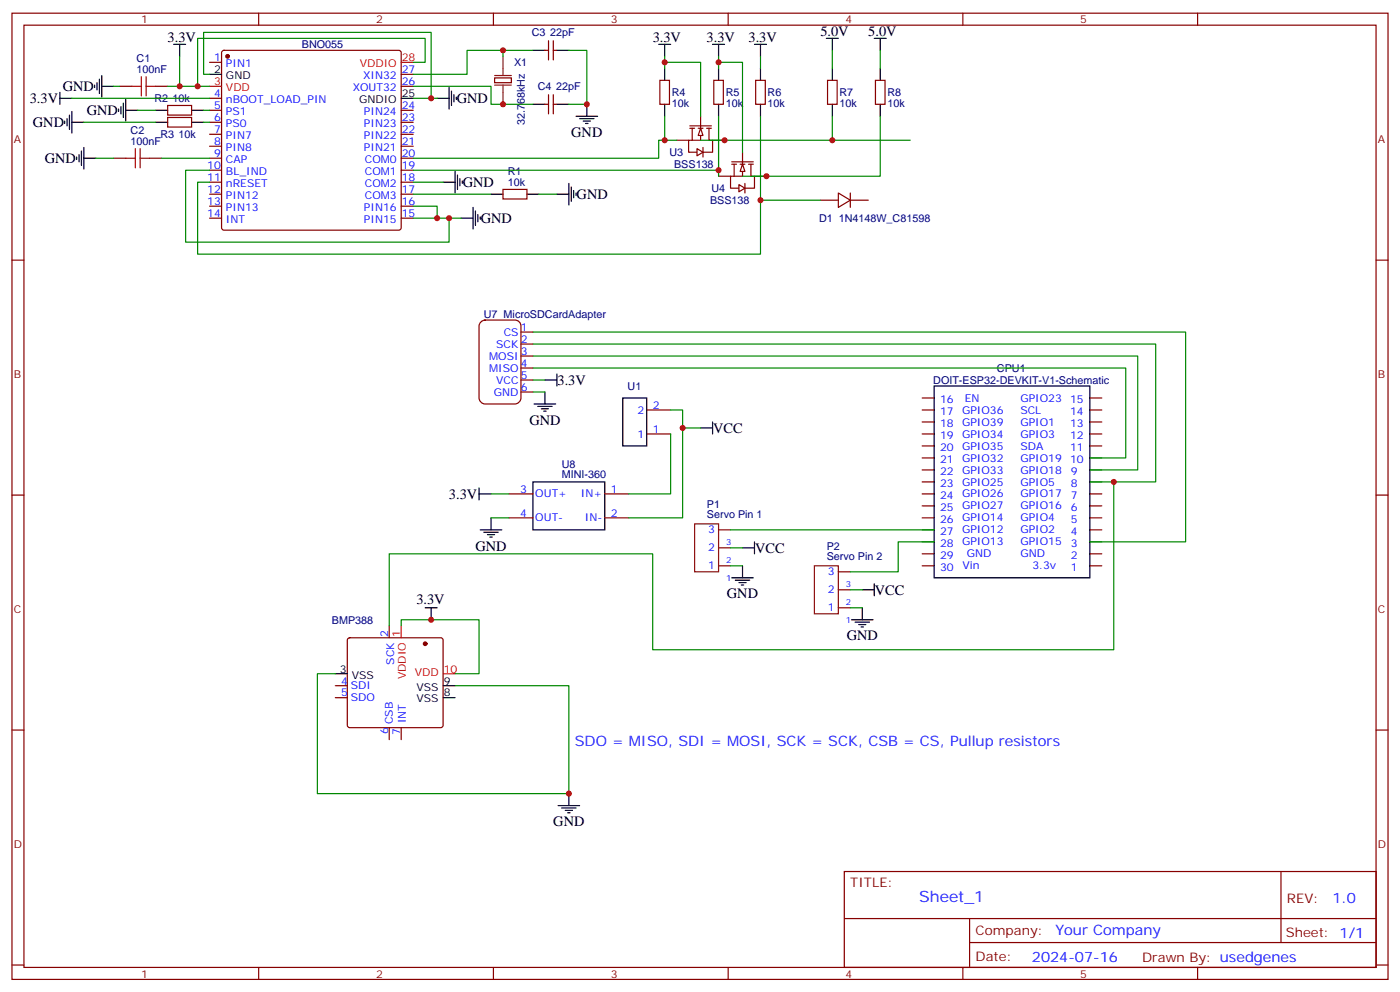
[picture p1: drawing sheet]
<svg xmlns="http://www.w3.org/2000/svg" width="412mm" height="292mm" viewBox="0 0 412 292" stroke-linecap="round" stroke-linejoin="round" font-family="sans-serif">
<g fill="none" stroke="#870000" stroke-width=".35">
<path d="M3.5 3.9h405.4v284.3h-405.4zM7.1 7.4h398.2v277.3h-398.2zM61.7 18.3h3.6M65.5 15l.5-.2h51.5l.5 .2 .2 .5v51.5l-.3 .5-.4 .2h-51.5l-.5-.2-.2-.5v-51.5zM76.2 3.9v3.5M145.3 3.9v3.5M160.5 14.8h1.1M161.6 12v5.6M163 12v5.6M163 14.8h1M214.5 3.9v3.5M283.6 3.9v3.5"/>
<path d="M352.8 3.9v3.5M35.3 25.4h3.5M45.9 25.4h3.5M49.4 31h7v2.9h-7zM49.4 34.6h7v2.8h-7zM61.7 28.9h3.6M61.7 32.5h3.6M61.7 36h3.6M61.7 39.5h3.6M118.2 32.5h3.5M118.2 36h3.5M118.2 39.5h3.5"/>
<path d="M118.2 25.4h3.5M118.2 21.9h3.5M145.7 22.9h4.9v1.4h-4.9zM160.5 30.7h1.1M161.6 27.9v5.6M163 27.9v5.6M163 30.7h1M194.4 23.6h2.8v7.1h-2.8zM203.2 37.7h1.4M203.2 37h6.3M203.9 37.7v3.6M205.7 37.7h1.4"/>
<path d="M206.4 34.2v7.1h-3.6v3.5h2.5M208.1 37.7h1.4M208.8 37.7v3.6h1.1v3.5h-2.8M210.3 23.6h2.8v7.1h-2.8zM222.6 23.6h2.8v7.1h-2.8zM243.8 23.6h2.8v7.1h-2.8zM257.9 23.6h2.8v7.1h-2.8zM33.5 46.6h3.5M44.1 46.6h3.5M61.7 43h3.6M61.7 46.6h3.6M61.7 50.1h3.6"/>
<path d="M61.7 53.6h3.6M61.7 57.2h3.6M118.2 43h3.5M118.2 46.6h3.5M118.2 50.1h3.5M118.2 53.6h3.5M118.2 57.2h3.5M148.2 55.7h7v2.9h-7zM199.3 41.3h3.5M207.1 43.4v2.8M209.9 41.3h3.5M241.7 58.9h5.2"/>
<path d="M246.9 56.8l3.6 2.1-3.6 2.1zM250.5 56.8v4.2M250.5 58.9h5.3M3.5 76.6h3.6M61.7 60.7h3.6M61.7 64.2h3.6M118.2 60.7h3.5M118.2 64.2h3.5M405.3 76.6h3.6M3.5 145.7h3.6M405.3 145.7h3.6M3.5 214.8h3.6"/>
<path d="M405.3 214.8h3.6M248.7 256.5h156.6v28.2h-156.6zM377.3 256.5v20.9M248.7 270.3h156.5M285.6 277.4h119.6M285.6 270.3v14.1M3.5 284h3.6M76.2 284.7v3.5M145.3 284.7v3.5M214.5 284.7v3.5M283.6 284.7v3.5M352.8 284.7v3.5"/>
<path d="M405.3 284h3.6"/>
</g>
<circle cx="67" cy="16.6" r=".53" fill="#870000" stroke="#870000" stroke-width=".35"/>
<g fill="none" stroke="#000" stroke-width=".35">
<path d="M51.2 13.1h3.5M52.9 13.1v3.5M157 14.8h3.5M164 14.8h3.6M194 13.1h3.6M195.8 13.1v3.5M209.9 13.1h3.5M211.7 13.1v3.5M222.2 13.1h3.6M224 13.1v3.5M243.4 11.3h3.5M245.2 11.3v3.5"/>
<path d="M257.5 11.3h3.6M259.3 11.3v3.5M17.6 28.9h3.6M17.6 27.2v3.5M19 35.6v.7M19.8 34.9v2.1M20.5 33.9v4.2M21.2 36h3.5M21.2 32.8v6.4M27.9 25v.8M28.6 24.3v2.2M29.3 23.3v4.2"/>
<path d="M30 25.4h3.5M30 22.2v6.4M34.9 32.1v.7M35.6 31.4v2.1M36.3 30.3v4.3M37 32.5h3.6M37 29.3v6.3M45.9 32.5h3.5M45.9 36h3.5M56.4 32.5h3.6M56.4 36h3.6M61.7 21.9h3.6"/>
<path d="M118.2 28.9h3.5M128.8 28.9h3.5M132.3 25.8v6.3M133 26.8v4.2M133.7 27.9v2.1M134.4 28.6v.7M157 30.7h3.5M164 30.7h3.6M169.7 34.2h6.3M170.7 34.9h4.3M171.8 35.6h2.1M172.5 36.3h.7"/>
<path d="M172.9 30.7v3.5M195.8 20.1v3.5M195.8 30.7v3.5M211.7 20.1v3.5M211.7 30.7v3.5M224 20.1v3.5M224 30.7v3.5M245.2 20.1v3.5M245.2 30.7v3.5M259.3 20.1v3.5M259.3 30.7v3.5M22.6 46.2v.7"/>
<path d="M23.3 45.5v2.1M24 44.4v4.3M24.7 46.6h3.5M24.7 43.4v6.3M130.5 53.6h3.6M134.1 50.4v6.4M134.8 51.5v4.2M135.5 52.6v2.1M136.2 53.3v.7M144.6 57.2h3.6M155.2 57.2h3.5M164 57.2h3.6"/>
<path d="M167.6 54v6.3M168.3 55v4.3M169 56.1v2.1M169.7 56.8v.7M135.8 64.2h3.5M139.3 61v6.4M140.1 62.1v4.2M140.8 63.1v2.2M141.5 63.9v.7"/>
</g>
<path d="M118.2 18.3h3.5M61.7 25.4h3.6" fill="none" stroke="#f00" stroke-width=".35"/>
<path d="M38.8 25.4h2.8M41.6 22.6v5.6M43 25.4h2.9M43 22.6v5.6M37 46.6h2.9M39.9 43.7v5.7M41.3 46.6h2.8M41.3 43.7v5.7" fill="none" stroke="#a10000" stroke-width=".35"/>
<g fill="none" stroke="#008700" stroke-width=".35">
<path d="M52.9 16.6v8.8M121.7 18.3h3.5v-7h-67v14.1M148.2 14.8v1.8M157 14.8h-19.4v7.1h-15.9M167.6 14.8h5.3v15.9h-5.3M21.2 28.9h40.5M24.7 36h21.2M33.5 25.4h1.8M40.6 32.5h5.3M49.4 25.4h12.3M60 32.5h1.7M60 36h1.7"/>
<path d="M61.7 21.9h-1.7v-12.4h67v19.4M121.7 25.4h22.9v5.3h12.4M121.7 28.9h7.1M28.2 46.6h5.3M47.6 46.6h14.1M61.7 50.1h-7v21.2h77.6v-7.1M121.7 53.6h8.8M121.7 57.2h22.9M158.7 57.2h5.3M121.7 60.7h7.1v3.5M121.7 64.2h14.1"/>
</g>
<path d="M148.2 16.6v5.6M145.7 22.2h4.9M145.7 25h4.9M148.2 25v5.7" fill="none" stroke="#8c2424" stroke-width=".35"/>
<g fill="#fff" stroke="#870000" stroke-width=".35">
<path d="M205.3 43.7l1.8 1.1-1.8 1.1z"/>
<path d="M206.4 37.7l.7 2.2h-1.4z"/>
</g>
<path d="M211.7 51.9h3.5M215.5 48.3h1.5M215.5 47.6h6.4M216.3 48.3v3.6M218 48.3h1.4M218.7 44.8v7.1h-3.5v3.5h2.5M219.4 54v2.8M220.5 48.3h1.4M221.2 48.3v3.6h1v3.5h-2.8M222.2 51.9h3.6" fill="none" stroke="#870000" stroke-width=".35"/>
<g fill="#fff" stroke="#870000" stroke-width=".35">
<path d="M217.7 54.3l1.7 1.1-1.7 1z"/>
<path d="M218.7 48.3l.7 2.1h-1.4z"/>
</g>
<g fill="none" stroke="#008700" stroke-width=".35">
<path d="M195.8 18.3h10.6v15.9M195.8 16.6v3.5M211.7 18.3h7v26.5M211.7 16.6v3.5M224 16.6v3.5M245.2 14.8v5.3M259.3 14.8v5.3M195.8 34.2v7.1M211.7 34.2v15.9h-90M224 34.2v40.6h-165.8v-21.2h3.5M245.2 34.2v7.1M259.3 34.2v17.7h-40.6"/>
<path d="M199.3 41.3h-5.3v5.3h-72.3M206.4 41.3h61.7M211.7 50.1v1.8M224 58.9h17.7M157 97.7h192.2v61.8h-28.2M157 101.2h183.4v40.6h-19.4M157 104.8h178.1v33.5h-14.1M157 108.3h174.6v26.5h-10.6M157 115.4h3.5M157 111.8h3.5M197.6 120.6h3.5v31.8h-15.9M197.6 127.7v17.6h-12.4"/>
<path d="M201.1 125.9h5.3M144.6 145.3h5.3M144.6 152.4h5.3M215.2 155.9h60M275.2 159.5h-10.6v8.8h-14.1M328.1 141.8v49.4h-135.8v-28.2h-77.6v21.1M215.2 161.2h3.5M215.2 166.5h3.5M250.5 173.6h3.5M250.5 178.9h3.5M98.8 198.3h-5.3v35.2h74.1v-31.7h-33.5M118.2 184.1v-1.7h22.9v15.9h-7"/>
</g>
<g fill="none" stroke="#870000" stroke-width=".35">
<path d="M141.7 94.7l1.2-.5h8.8a1.76 1.76 0 0 1 1.8 1.8v21.1a1.89 1.89 0 0 1-1.8 1.8h-8.8a1.89 1.89 0 0 1-1.8-1.8v-21.1zM153.5 97.7h3.5M153.5 101.2h3.5M153.5 104.8h3.5M153.5 108.3h3.5M153.5 111.8h3.5M153.5 115.4h3.5M271.6 117.1h3.6M321 117.1h3.6M190.5 120.6h7.1M190.5 127.7h7.1M271.6 120.6h3.6"/>
<path d="M271.6 124.2h3.6M271.6 127.7h3.6M271.6 131.2h3.6M271.6 134.8h3.6M271.6 138.3h3.6M321 120.6h3.6M321 124.2h3.6M321 127.7h3.6M321 131.2h3.6M321 134.8h3.6M321 138.3h3.6M149.9 145.3h7.1"/>
<path d="M149.9 152.4h7.1M178.2 145.3h7M178.2 152.4h7M211.7 155.9h3.5M271.6 141.8h3.6M271.6 145.3h3.6M271.6 148.9h3.6M271.6 152.4h3.6M271.6 155.9h3.6M271.6 159.5h3.6M321 141.8h3.6M321 145.3h3.6"/>
<path d="M321 148.9h3.6M321 152.4h3.6M321 155.9h3.6M321 159.5h3.6M211.7 166.5h3.5M211.7 161.2h3.5M246.9 178.9h3.6M246.9 173.6h3.6M246.9 168.3h3.6M271.6 163h3.6M271.6 166.5h3.6M321 163h3.6"/>
<path d="M321 166.5h3.6M102.5 187.9l.5-.2h26.8l.5 .2 .2 .5v25l-.2 .5-.5 .2h-26.8l-.5-.2-.2-.5v-25zM114.7 184.1v3.6M98.8 201.8h3.5M98.8 205.3h3.5M114.7 214.1v3.6M118.2 214.1v3.6"/>
</g>
<circle cx="125.2" cy="189.4" r=".53" fill="#870000" stroke="#870000" stroke-width=".35"/>
<path d="M118.2 184.1v3.6M130.5 198.3h3.6" fill="none" stroke="#f00" stroke-width=".35"/>
<g fill="none" stroke="#000" stroke-width=".35">
<path d="M157.3 118.9h6.4M158.4 119.6h4.2M160.5 115.4v3.5M160.5 111.8h3.5M164 110.1v3.5M183.4 117.1h7.1v14.1h-7.1zM275.2 113.6h45.8v56.4h-45.8zM159.5 120.3h2.1M160.2 121h.7M206.4 125.9h3.5M209.9 124.2v3.5M141.1 145.3h3.5"/>
<path d="M141.1 143.6v3.5M141.5 155.9h6.3M142.5 156.6h4.3M143.6 157.3h2.1M144.3 158h.7M144.6 152.4v3.5M157 141.8h21.2v14.1h-21.2zM222.2 159.5v3.5M125.2 178.9h3.6M127 178.9v3.5M215.5 170h6.4M216.6 170.7h4.2"/>
<path d="M217.7 171.4h2.1M218.4 172.2h.7M218.7 166.5v3.5M218.7 161.2h3.5M254 178.9v3.5M254 173.6h3.5M257.5 171.8v3.5M98.8 198.3h3.5M250.8 182.4h6.4M251.9 183.1h4.2M252.9 183.8h2.2M253.6 184.5h.8"/>
<path d="M130.5 205.3h3.6M130.5 201.8h3.6M164.4 237.1h6.3M165.5 237.8h4.2M166.5 238.5h2.1M167.2 239.2h.7M167.6 233.5v3.6"/>
</g>
<path d="M204.6 154.2h7.1v14.1h-7.1zM239.9 166.5h7v14.1h-7z" fill="none" stroke="#630" stroke-width=".35"/>
<g fill="#c00">
<circle cx="52.9" cy="25.4" r=".88"/>
<circle cx="58.2" cy="25.4" r=".88"/>
<circle cx="128.8" cy="64.2" r=".88"/>
<circle cx="132.3" cy="64.2" r=".88"/>
<circle cx="127" cy="28.9" r=".88"/>
<circle cx="148.2" cy="30.7" r=".88"/>
<circle cx="148.2" cy="14.8" r=".88"/>
<circle cx="172.9" cy="30.7" r=".88"/>
<circle cx="195.8" cy="41.3" r=".88"/>
<circle cx="245.2" cy="41.3" r=".88"/>
<circle cx="195.8" cy="18.3" r=".88"/>
<circle cx="211.7" cy="18.3" r=".88"/>
<circle cx="225.8" cy="51.9" r=".88"/>
<circle cx="213.4" cy="41.3" r=".88"/>
<circle cx="211.7" cy="50.1" r=".88"/>
<circle cx="224" cy="58.9" r=".88"/>
<circle cx="201.1" cy="125.9" r=".88"/>
<circle cx="328.1" cy="141.8" r=".88"/>
<circle cx="167.6" cy="233.5" r=".88"/>
<circle cx="127" cy="182.4" r=".88"/>
</g>
<text font-size="4.6" fill="#00f" x="270.8" y="265.5">Sheet_1</text>
<g font-size="4.2">
<text x="241.7" y="10.6">5.0V</text>
<text x="255.8" y="10.6">5.0V</text>
<text x="49.4" y="12.3">3.3V</text>
<text x="192.3" y="12.3">3.3V</text>
<text x="208.1" y="12.3">3.3V</text>
<text x="220.5" y="12.3">3.3V</text>
<text x="18.5" y="26.9">GND</text>
<text x="8.8" y="30.4">3.3V</text>
<text x="25.6" y="33.9">GND</text>
<text x="134.6" y="30.4">GND</text>
<text x="9.7" y="37.4">GND</text>
<text x="168.3" y="40.3">GND</text>
<text x="13.2" y="48">GND</text>
<text x="136.3" y="55.1">GND</text>
<text x="169.9" y="58.6">GND</text>
<text x="141.6" y="65.6">GND</text>
<text x="164.2" y="113.3">3.3V</text>
<text x="155.9" y="125">GND</text>
<text x="210.1" y="127.4">VCC</text>
<text x="132.2" y="146.8">3.3V</text>
<text x="140.1" y="162">GND</text>
<text x="222.4" y="162.7">VCC</text>
<text x="122.6" y="177.8">3.3V</text>
<text x="214.1" y="176.1">GND</text>
<text x="257.7" y="175">VCC</text>
<text x="249.4" y="188.5">GND</text>
<text x="163" y="243.2">GND</text>
</g>
<g font-size="4.2" fill="#00f">
<text x="169.3" y="219.4">SDO = MISO, SDI = MOSI, SCK = SCK, CSB = CS, Pullup resistors</text>
<text x="392.5" y="265.7">1.0</text>
<text x="310.9" y="275.3">Your Company</text>
<text x="304" y="283.1">2024-07-16</text>
</g>
<g font-size="3.9" fill="#800">
<text x="250.5" y="261.1">TITLE:</text>
<text x="379.1" y="265.7">REV:</text>
<text x="287.4" y="275.3">Company:</text>
<text x="378.7" y="275.9">Sheet: 1/1</text>
<text x="287.4" y="282.9">Date:</text>
<text x="336.4" y="283">Drawn By: usedgenes</text>
</g>
<g font-size="3.2" fill="#800">
<text x="41.6" y="6.9">1</text>
<text x="110.8" y="6.9">2</text>
<text x="179.9" y="6.9">3</text>
<text x="249.1" y="6.9">4</text>
<text x="318.2" y="6.9">5</text>
<text x="4.1" y="42">A</text>
<text x="405.9" y="42">A</text>
<text x="4.1" y="111.1">B</text>
<text x="405.9" y="111.1">B</text>
<text x="4.1" y="180.3">C</text>
<text x="405.9" y="180.3">C</text>
<text x="4.1" y="249.4">D</text>
<text x="405.9" y="249.4">D</text>
<text x="41.6" y="287.7">1</text>
<text x="110.8" y="287.7">2</text>
<text x="179.9" y="287.7">3</text>
<text x="249.1" y="287.7">4</text>
<text x="318.2" y="287.7">5</text>
</g>
<g font-size="3.2" fill="#000080">
<text x="156.6" y="10.7">C3</text>
<text x="162.1" y="10.7">22pF</text>
<text x="88.9" y="14.2">BNO055</text>
<text x="40.2" y="21.5">100nF</text>
<text x="40.2" y="18.3">C1</text>
<text x="151.4" y="19.5">X1</text>
<text x="50.8" y="30">10k</text>
<text x="158.4" y="26.5">C4</text>
<text x="163.8" y="26.5">22pF</text>
<text x="197.9" y="28.3">R4</text>
<text x="213.8" y="28.3">R5</text>
<text x="226.1" y="28.3">R6</text>
<text x="247.3" y="28.3">R7</text>
<text x="261.4" y="28.3">R8</text>
<text x="45.5" y="30.1">R2</text>
<text x="197.9" y="31.5">10k</text>
<text x="213.8" y="31.5">10k</text>
<text x="226.1" y="31.5">10k</text>
<text x="247.3" y="31.5">10k</text>
<text x="261.4" y="31.5">10k</text>
<text x="38.5" y="39.5">C2</text>
<text x="47.3" y="40.6">R3</text>
<text x="52.6" y="40.6">10k</text>
<text x="154.6" y="36.8" transform="rotate(-90 154.6 36.8)">32.768kHz</text>
<text x="38.5" y="42.7">100nF</text>
<text x="197.2" y="45.9">U3</text>
<text x="149.6" y="51.5">R1</text>
<text x="198.6" y="49.5">BSS138</text>
<text x="149.6" y="54.7">10k</text>
<text x="209.6" y="56.5">U4</text>
<text x="209.2" y="60.1">BSS138</text>
<text x="241.3" y="65.4">D1</text>
<text x="247.1" y="65.4">1N4148W_C81598</text>
<text x="142.5" y="93.6">U7 MicroSDCardAdapter</text>
<text x="274.9" y="113">DOIT-ESP32-DEVKIT-V1-Schematic</text>
<text x="293.7" y="109.4">CPU1</text>
<text x="184.9" y="114.7">U1</text>
<text x="165.5" y="137.6">U8</text>
<text x="165.5" y="140.8">MINI-360</text>
<text x="208.2" y="149.4">P1</text>
<text x="208.2" y="152.6">Servo Pin 1</text>
<text x="243.5" y="161.7">P2</text>
<text x="243.5" y="164.9">Servo Pin 2</text>
<text x="97.8" y="183.5">BMP388</text>
</g>
<g font-size="3.2" fill="#00f">
<text x="63.1" y="18">1</text>
<text x="66.6" y="19.8">PIN1</text>
<text x="107" y="23.3">XIN32</text>
<text x="118.4" y="21.5">27</text>
<text x="63.1" y="28.6">4</text>
<text x="103.9" y="26.8">XOUT32</text>
<text x="118.4" y="25">26</text>
<text x="63.1" y="32.1">5</text>
<text x="63.1" y="35.6">6</text>
<text x="66.6" y="30.3">nBOOT_LOAD_PIN</text>
<text x="66.6" y="33.9">PS1</text>
<text x="107.2" y="33.9">PIN24</text>
<text x="118.4" y="35.6">23</text>
<text x="118.4" y="32.1">24</text>
<text x="63.1" y="39.2">7</text>
<text x="66.6" y="37.4">PS0</text>
<text x="66.6" y="40.9">PIN7</text>
<text x="107.2" y="40.9">PIN22</text>
<text x="107.2" y="37.4">PIN23</text>
<text x="118.4" y="39.2">22</text>
<text x="63.1" y="42.7">8</text>
<text x="63.1" y="46.2">9</text>
<text x="66.6" y="44.4">PIN8</text>
<text x="66.6" y="48">CAP</text>
<text x="107.2" y="44.4">PIN21</text>
<text x="107.5" y="48">COM0</text>
<text x="118.4" y="46.2">20</text>
<text x="118.4" y="42.7">21</text>
<text x="61.1" y="49.7">10</text>
<text x="61.1" y="53.3">11</text>
<text x="66.6" y="51.5">BL_IND</text>
<text x="107.5" y="51.5">COM1</text>
<text x="118.4" y="53.3">18</text>
<text x="118.4" y="49.7">19</text>
<text x="61.1" y="56.8">12</text>
<text x="66.6" y="55">nRESET</text>
<text x="66.6" y="58.6">PIN12</text>
<text x="107.5" y="58.6">COM3</text>
<text x="107.5" y="55">COM2</text>
<text x="118.4" y="56.8">17</text>
<text x="61.1" y="60.3">13</text>
<text x="61.1" y="63.9">14</text>
<text x="66.6" y="62.1">PIN13</text>
<text x="66.6" y="65.6">INT</text>
<text x="107.2" y="65.6">PIN15</text>
<text x="107.2" y="62.1">PIN16</text>
<text x="118.4" y="63.9">15</text>
<text x="118.4" y="60.3">16</text>
<text x="148.4" y="98.8">CS</text>
<text x="153.5" y="97.4">1</text>
<text x="153.5" y="100.9">2</text>
<text x="144.1" y="105.8">MOSI</text>
<text x="146.2" y="102.3">SCK</text>
<text x="153.5" y="104.4">3</text>
<text x="153.5" y="107.9">4</text>
<text x="144.1" y="109.4">MISO</text>
<text x="146.2" y="112.9">VCC</text>
<text x="153.5" y="111.5">5</text>
<text x="145.5" y="116.4">GND</text>
<text x="153.5" y="115">6</text>
<text x="276.9" y="118.5">16</text>
<text x="284.2" y="118.2">EN</text>
<text x="300.6" y="118.2">GPIO23</text>
<text x="315.2" y="118.5">15</text>
<text x="187.8" y="121.7">2</text>
<text x="192.3" y="120.3">2</text>
<text x="276.9" y="122.1">17</text>
<text x="276.9" y="125.6">18</text>
<text x="283.4" y="121.7">GPIO36</text>
<text x="283.4" y="125.2">GPIO39</text>
<text x="300.6" y="121.7">SCL</text>
<text x="300.6" y="125.2">GPIO1</text>
<text x="315.2" y="122.1">14</text>
<text x="315.2" y="125.6">13</text>
<text x="187.8" y="128.8">1</text>
<text x="192.3" y="127.4">1</text>
<text x="276.9" y="129.1">19</text>
<text x="283.4" y="128.8">GPIO34</text>
<text x="300.6" y="128.8">GPIO3</text>
<text x="315.2" y="129.1">12</text>
<text x="276.9" y="132.6">20</text>
<text x="276.9" y="136.2">21</text>
<text x="283.4" y="132.3">GPIO35</text>
<text x="283.4" y="135.8">GPIO32</text>
<text x="300.6" y="132.3">SDA</text>
<text x="300.6" y="135.8">GPIO19</text>
<text x="315.2" y="132.6">11</text>
<text x="315.2" y="136.2">10</text>
<text x="276.9" y="139.7">22</text>
<text x="276.9" y="143.2">23</text>
<text x="283.4" y="139.3">GPIO33</text>
<text x="283.4" y="142.9">GPIO25</text>
<text x="300.6" y="139.3">GPIO18</text>
<text x="300.6" y="142.9">GPIO5</text>
<text x="315.5" y="139.7">9</text>
<text x="315.5" y="143.2">8</text>
<text x="153.2" y="145">3</text>
<text x="157.7" y="146.4">OUT+</text>
<text x="171.1" y="146.4">IN+</text>
<text x="179.9" y="145">1</text>
<text x="276.9" y="146.8">24</text>
<text x="283.4" y="146.4">GPIO26</text>
<text x="283.4" y="149.9">GPIO27</text>
<text x="300.6" y="146.4">GPIO17</text>
<text x="300.6" y="149.9">GPIO16</text>
<text x="315.5" y="146.8">7</text>
<text x="153.2" y="152">4</text>
<text x="157.7" y="153.5">OUT-</text>
<text x="172.3" y="153.5">IN-</text>
<text x="179.9" y="152">2</text>
<text x="276.9" y="150.3">25</text>
<text x="276.9" y="153.8">26</text>
<text x="283.4" y="153.5">GPIO14</text>
<text x="300.6" y="153.5">GPIO4</text>
<text x="315.5" y="150.3">6</text>
<text x="315.5" y="153.8">5</text>
<text x="208.6" y="157">3</text>
<text x="276.9" y="157.3">27</text>
<text x="276.9" y="160.9">28</text>
<text x="283.4" y="157">GPIO12</text>
<text x="283.4" y="160.5">GPIO13</text>
<text x="300.6" y="157">GPIO2</text>
<text x="300.6" y="160.5">GPIO15</text>
<text x="315.5" y="157.3">4</text>
<text x="315.5" y="160.9">3</text>
<text x="208.6" y="167.6">1</text>
<text x="208.6" y="162.3">2</text>
<text x="276.9" y="164.4">29</text>
<text x="276.9" y="167.9">30</text>
<text x="283.5" y="167.6">Vin</text>
<text x="284.8" y="164">GND</text>
<text x="300.6" y="164">GND</text>
<text x="304.1" y="167.6">3.3v</text>
<text x="315.5" y="164.4">2</text>
<text x="315.5" y="167.9">1</text>
<text x="243.9" y="169.3">3</text>
<text x="243.9" y="179.9">1</text>
<text x="243.9" y="174.6">2</text>
<text x="114.3" y="187.5" transform="rotate(-90 114.3 187.5)">2</text>
<text x="116.1" y="195.6" transform="rotate(-90 116.1 195.6)">SCK</text>
<text x="100.5" y="201.4">4</text>
<text x="103.4" y="202.8">SDI</text>
<text x="100.5" y="205">5</text>
<text x="103.4" y="206.4">SDO</text>
<text x="114.3" y="216" transform="rotate(-90 114.3 216)">6</text>
<text x="115.7" y="213.1" transform="rotate(-90 115.7 213.1)">CSB</text>
<text x="119.6" y="212.8" transform="rotate(-90 119.6 212.8)">INT</text>
<text x="117.8" y="216.3" transform="rotate(-90 117.8 216.3)">7</text>
</g>
<g font-size="3.2" fill="#f00">
<text x="118.4" y="18">28</text>
<text x="106" y="19.8">VDDIO</text>
<text x="63.1" y="25">3</text>
<text x="66.6" y="26.8">VDD</text>
<text x="117.8" y="187.5" transform="rotate(-90 117.8 187.5)">1</text>
<text x="130.7" y="197.9">10</text>
<text x="119.6" y="199.9" transform="rotate(-90 119.6 199.9)">VDDIO</text>
<text x="122.2" y="199">VDD</text>
</g>
<g font-size="3.2">
<text x="63.1" y="21.5">2</text>
<text x="66.6" y="23.3">GND</text>
<text x="118.4" y="28.6">25</text>
<text x="105.8" y="30.3">GNDIO</text>
<text x="100.1" y="197.9">3</text>
<text x="103.6" y="199.7">VSS</text>
<text x="122.7" y="203.2">VSS</text>
<text x="130.7" y="201.4">9</text>
<text x="122.7" y="206.7">VSS</text>
<text x="130.7" y="205">8</text>
</g>
<g font-size="2.5" fill="#00f">
<text x="213.9" y="160.3">3</text>
<text x="213.9" y="165.6">2</text>
<text x="213.9" y="170.8">1</text>
<text x="249.2" y="172.6">3</text>
<text x="249.2" y="177.9">2</text>
<text x="249.2" y="183.2">1</text>
</g>
</svg>
